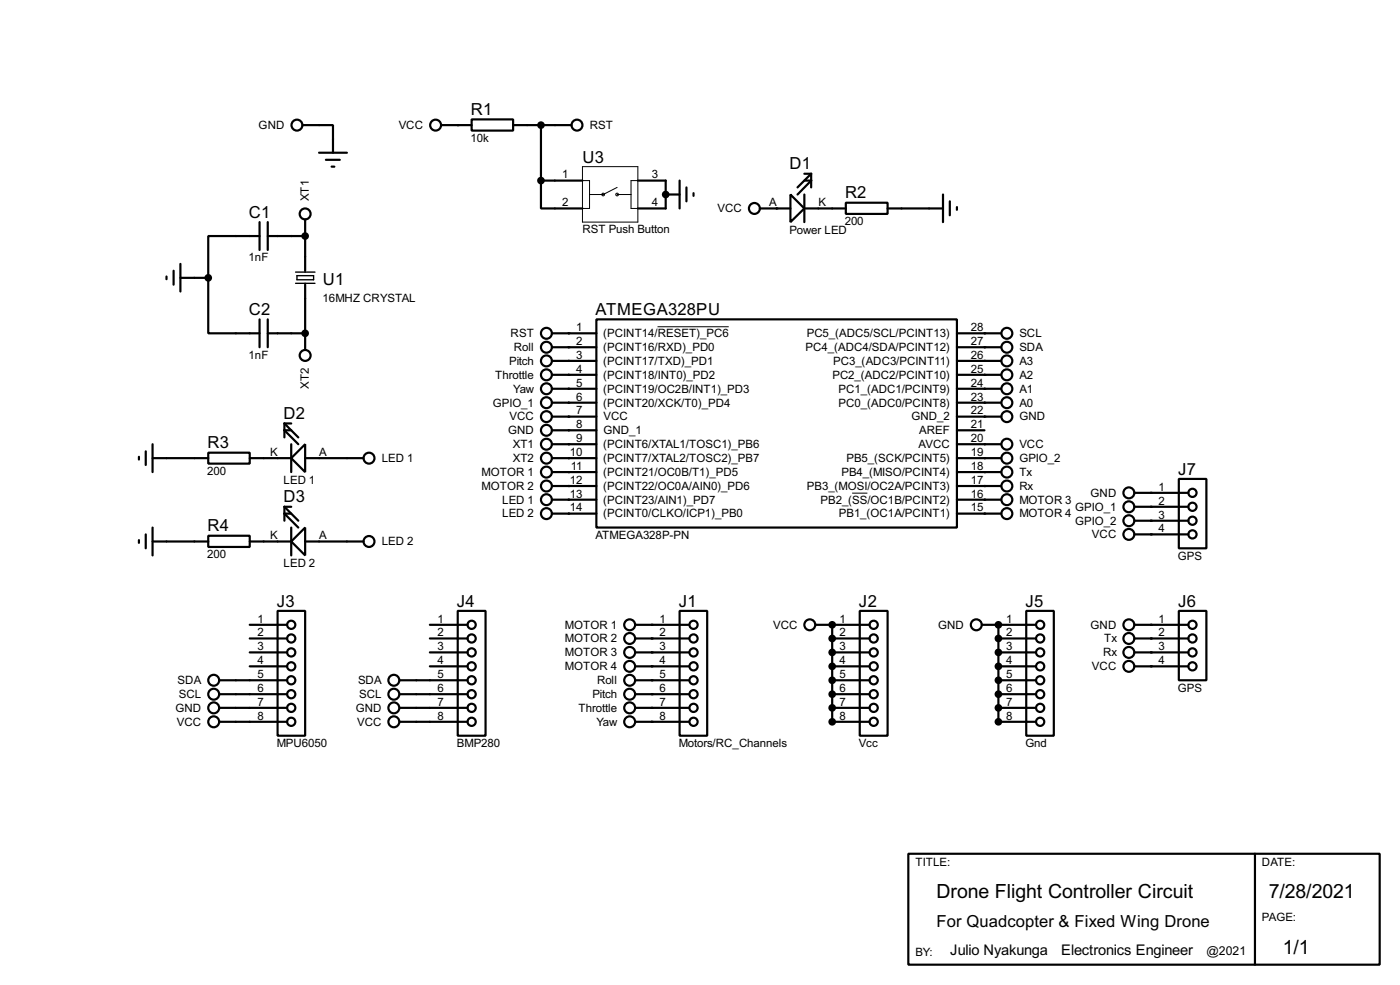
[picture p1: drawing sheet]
<svg xmlns="http://www.w3.org/2000/svg" width="256mm" height="180mm" viewBox="0 0 256 180" stroke-linecap="round" stroke-linejoin="round" font-family="sans-serif">
<g fill="none" stroke="#000" stroke-width=".4">
<path d="M55.4 22.9h5.6v5.1M58.5 28h5.1M59.7 29.3h2.6M60.8 30.5h.5M80.8 22.9h5.6M86.4 21.9h7.6v2h-7.6zM94 22.9h10.7M99.1 33.1v5.1h7.6M99.1 33.1h7.6M99.1 22.9v10.2M116.9 33.1h5.1v5.1h-5.1M122 35.6h2.5"/>
<path d="M124.5 33.1v5.1M125.8 34.3v2.6M127.1 35.4v.5M139.2 38.2h5.6M144.8 35.6l2.6 2.6-2.6 2.5zM147.4 33.1h1.2l-2.5 2.5M147.4 38.2h7.6M147.4 35.6v5.1M147.4 31.8h1.2M148.6 31.8l-2.5 2.5M148.6 31.8v2.5M155 37.1h7.6v2.1h-7.6z"/>
<path d="M162.6 38.2h10.2M172.8 35.6v5.1M174 36.9v2.5M175.3 37.9v.5M30.5 50.6v.5M31.8 49.6v2.5M33.1 50.9h5.1M33.1 48.3v5.1M38.2 50.9v10.1h9.4M47.6 43.2h-9.4v7.7M47.6 40.7v5.1M47.6 58.5v5.1"/>
<path d="M49.1 43.2h6.8M49.1 40.7v5.1M49.1 58.5v5.1M55.9 40.2v9.4M55.9 52.1v12M109.3 58.5h66v38.1h-66zM49.1 61h6.8M52.1 77.5l2.6 2.6M52.1 77.5h1.3M52.1 77.5v2.6M53.4 78.8h-1.3l2.6 2.5M101.1 61h8.2"/>
<path d="M101.1 76.3h8.2M101.1 78.8h8.2M101.1 63.6h8.2M101.1 66.1h8.2M101.1 68.6h8.2M101.1 71.2h8.2M101.1 73.7h8.2M175.3 61h8.1M175.3 76.3h8.1M175.3 78.8h5.1M175.3 63.6h8.1M175.3 66.1h8.1"/>
<path d="M175.3 68.6h8.1M175.3 71.2h8.1M175.3 73.7h8.1M25.5 83.6v.5M25.5 98.9v.5M26.7 82.6v2.5M26.7 97.8v2.6M28 83.9h10.2M28 99.1h10.2M28 81.3v5.1M28 96.6v5.1M38.2 82.9h7.6v2h-7.6z"/>
<path d="M38.2 98.1h7.6v2h-7.6zM45.8 83.9h7.6M45.8 99.1h7.6M52.1 92.8v2.5M52.1 92.8l2.6 2.5M52.1 92.8h1.3M53.4 94h-1.3l2.6 2.6M53.4 81.3v5.1M53.4 96.6v5.1M55.9 81.3v5.1l-2.5-2.5zM55.9 96.6v5.1l-2.5-2.6zM55.9 83.9h10.7"/>
<path d="M55.9 99.1h10.7M101.1 83.9h8.2M101.1 89h8.2M101.1 91.5h8.2M101.1 86.4h8.2M101.1 94h8.2M101.1 81.3h8.2M175.3 83.9h8.1M175.3 89h8.1M175.3 91.5h8.1M175.3 86.4h8.1M175.3 94h8.1"/>
<path d="M175.3 81.3h8.1M207.8 92.8h9.9M207.8 97.8h9.9M207.8 90.2h9.9M207.8 95.3h9.9M216 87.7h5v12.7h-5zM45.8 114.4h6.8M45.8 116.9h6.8M45.8 119.4h6.8M50.9 111.8h5v22.9h-5zM78.8 114.4h6.9M78.8 116.9h6.9"/>
<path d="M78.8 119.4h6.9M83.9 111.8h5.1v22.9h-5.1zM116.4 114.4h9.9M116.4 116.9h9.9M116.4 119.4h9.9M124.5 111.8h5.1v22.9h-5.1zM149.4 114.4h9.9M152.5 114.4v17.7h6.8M152.5 116.9h6.8M152.5 119.4h6.8M157.5 111.8h5.1v22.9h-5.1zM179.9 114.4h9.9"/>
<path d="M182.9 114.4v17.7h6.9M182.9 116.9h6.9M182.9 119.4h6.9M188 111.8h5.1v22.9h-5.1zM207.8 114.4h9.9M207.8 116.9h9.9M207.8 119.4h9.9M216 111.8h5v12.7h-5zM40.2 124.5h12.4M40.2 127.1h12.4M40.2 129.6h12.4M40.2 132.1h12.4"/>
<path d="M45.8 122h6.8M73.2 124.5h12.5M73.2 127.1h12.5M73.2 129.6h12.5M73.2 132.1h12.5M78.8 122h6.9M116.4 124.5h9.9M116.4 127.1h9.9M116.4 129.6h9.9M116.4 132.1h9.9M116.4 122h9.9M152.5 124.5h6.8"/>
<path d="M152.5 127.1h6.8M152.5 129.6h6.8M152.5 122h6.8M182.9 124.5h6.9M182.9 127.1h6.9M182.9 129.6h6.9M182.9 122h6.9M207.8 122h9.9M166.4 156.3h86.4v20.3h-86.4zM229.9 156.3v20.3"/>
<circle cx="54.4" cy="22.9" r="1"/>
<circle cx="55.9" cy="39.2" r="1"/>
<circle cx="79.8" cy="22.9" r="1"/>
<circle cx="105.7" cy="22.9" r="1"/>
<circle cx="138.2" cy="38.2" r="1"/>
<circle cx="55.9" cy="65.1" r="1"/>
<circle cx="100.1" cy="78.8" r="1"/>
<circle cx="100.1" cy="63.6" r="1"/>
<circle cx="100.1" cy="71.2" r="1"/>
<circle cx="100.1" cy="61" r="1"/>
<circle cx="100.1" cy="66.1" r="1"/>
<circle cx="100.1" cy="73.7" r="1"/>
<circle cx="100.1" cy="76.3" r="1"/>
<circle cx="100.1" cy="68.6" r="1"/>
<circle cx="184.4" cy="71.2" r="1"/>
<circle cx="184.4" cy="76.3" r="1"/>
<circle cx="184.4" cy="73.7" r="1"/>
<circle cx="184.4" cy="66.1" r="1"/>
<circle cx="184.4" cy="63.6" r="1"/>
<circle cx="184.4" cy="61" r="1"/>
<circle cx="184.4" cy="68.6" r="1"/>
<circle cx="67.6" cy="99.1" r="1"/>
<circle cx="67.6" cy="83.9" r="1"/>
<circle cx="100.1" cy="83.9" r="1"/>
<circle cx="100.1" cy="86.4" r="1"/>
<circle cx="100.1" cy="91.5" r="1"/>
<circle cx="100.1" cy="94" r="1"/>
<circle cx="100.1" cy="89" r="1"/>
<circle cx="100.1" cy="81.3" r="1"/>
<circle cx="184.4" cy="86.4" r="1"/>
<circle cx="184.4" cy="91.5" r="1"/>
<circle cx="184.4" cy="94" r="1"/>
<circle cx="184.4" cy="83.9" r="1"/>
<circle cx="184.4" cy="89" r="1"/>
<circle cx="184.4" cy="81.3" r="1"/>
<circle cx="206.8" cy="90.2" r="1"/>
<circle cx="206.8" cy="95.3" r="1"/>
<circle cx="206.8" cy="92.8" r="1"/>
<circle cx="206.8" cy="97.8" r="1"/>
<circle cx="218.4" cy="95.3" r=".75"/>
<circle cx="218.4" cy="92.8" r=".75"/>
<circle cx="218.4" cy="97.8" r=".75"/>
<circle cx="218.4" cy="90.2" r=".75"/>
<circle cx="53.3" cy="114.4" r=".75"/>
<circle cx="53.3" cy="119.4" r=".75"/>
<circle cx="53.3" cy="116.9" r=".75"/>
<circle cx="86.4" cy="114.4" r=".75"/>
<circle cx="86.4" cy="116.9" r=".75"/>
<circle cx="86.4" cy="119.4" r=".75"/>
<circle cx="115.3" cy="114.4" r="1"/>
<circle cx="115.3" cy="119.4" r="1"/>
<circle cx="115.3" cy="116.9" r="1"/>
<circle cx="127" cy="114.4" r=".75"/>
<circle cx="127" cy="116.9" r=".75"/>
<circle cx="127" cy="119.4" r=".75"/>
<circle cx="148.3" cy="114.4" r="1"/>
<circle cx="160" cy="116.9" r=".75"/>
<circle cx="160" cy="114.4" r=".75"/>
<circle cx="160" cy="119.4" r=".75"/>
<circle cx="178.8" cy="114.4" r="1"/>
<circle cx="190.5" cy="116.9" r=".75"/>
<circle cx="190.5" cy="119.4" r=".75"/>
<circle cx="190.5" cy="114.4" r=".75"/>
<circle cx="206.8" cy="114.4" r="1"/>
<circle cx="206.8" cy="119.4" r="1"/>
<circle cx="206.8" cy="116.9" r="1"/>
<circle cx="218.4" cy="114.4" r=".75"/>
<circle cx="218.4" cy="119.4" r=".75"/>
<circle cx="218.4" cy="116.9" r=".75"/>
<circle cx="39.1" cy="129.6" r="1"/>
<circle cx="39.1" cy="124.5" r="1"/>
<circle cx="39.1" cy="127.1" r="1"/>
<circle cx="39.1" cy="132.1" r="1"/>
<circle cx="53.3" cy="127.1" r=".75"/>
<circle cx="53.3" cy="122" r=".75"/>
<circle cx="53.3" cy="129.6" r=".75"/>
<circle cx="53.3" cy="132.1" r=".75"/>
<circle cx="53.3" cy="124.5" r=".75"/>
<circle cx="72.1" cy="129.6" r="1"/>
<circle cx="72.1" cy="132.1" r="1"/>
<circle cx="72.1" cy="127.1" r="1"/>
<circle cx="72.1" cy="124.5" r="1"/>
<circle cx="86.4" cy="127.1" r=".75"/>
<circle cx="86.4" cy="122" r=".75"/>
<circle cx="86.4" cy="129.6" r=".75"/>
<circle cx="86.4" cy="124.5" r=".75"/>
<circle cx="86.4" cy="132.1" r=".75"/>
<circle cx="115.3" cy="124.5" r="1"/>
<circle cx="115.3" cy="129.6" r="1"/>
<circle cx="115.3" cy="122" r="1"/>
<circle cx="115.3" cy="127.1" r="1"/>
<circle cx="115.3" cy="132.1" r="1"/>
<circle cx="127" cy="132.1" r=".75"/>
<circle cx="127" cy="129.6" r=".75"/>
<circle cx="127" cy="124.5" r=".75"/>
<circle cx="127" cy="122" r=".75"/>
<circle cx="127" cy="127.1" r=".75"/>
<circle cx="160" cy="132.1" r=".75"/>
<circle cx="160" cy="124.5" r=".75"/>
<circle cx="160" cy="129.6" r=".75"/>
<circle cx="160" cy="122" r=".75"/>
<circle cx="160" cy="127.1" r=".75"/>
<circle cx="190.5" cy="129.6" r=".75"/>
<circle cx="190.5" cy="132.1" r=".75"/>
<circle cx="190.5" cy="124.5" r=".75"/>
<circle cx="190.5" cy="122" r=".75"/>
<circle cx="190.5" cy="127.1" r=".75"/>
<circle cx="206.8" cy="122" r="1"/>
<circle cx="218.4" cy="122" r=".75"/>
</g>
<g fill="#000">
<circle cx="83.9" cy="22.9" r=".2"/>
<circle cx="122" cy="35.6" r=".2"/>
<circle cx="142.3" cy="38.2" r=".2"/>
<circle cx="55.9" cy="43.2" r=".2"/>
<circle cx="55.9" cy="61" r=".2"/>
<circle cx="104.2" cy="61" r=".2"/>
<circle cx="104.2" cy="68.6" r=".2"/>
<circle cx="104.2" cy="73.7" r=".2"/>
<circle cx="104.2" cy="76.3" r=".2"/>
<circle cx="104.2" cy="78.8" r=".2"/>
<circle cx="104.2" cy="63.6" r=".2"/>
<circle cx="104.2" cy="66.1" r=".2"/>
<circle cx="104.2" cy="71.2" r=".2"/>
<circle cx="180.4" cy="61" r=".2"/>
<circle cx="180.4" cy="63.6" r=".2"/>
<circle cx="180.4" cy="71.2" r=".2"/>
<circle cx="180.4" cy="73.7" r=".2"/>
<circle cx="180.4" cy="66.1" r=".2"/>
<circle cx="180.4" cy="68.6" r=".2"/>
<circle cx="180.4" cy="76.3" r=".2"/>
<circle cx="104.2" cy="81.3" r=".2"/>
<circle cx="104.2" cy="89" r=".2"/>
<circle cx="104.2" cy="91.5" r=".2"/>
<circle cx="104.2" cy="94" r=".2"/>
<circle cx="104.2" cy="83.9" r=".2"/>
<circle cx="104.2" cy="86.4" r=".2"/>
<circle cx="180.4" cy="86.4" r=".2"/>
<circle cx="180.4" cy="94" r=".2"/>
<circle cx="180.4" cy="89" r=".2"/>
<circle cx="180.4" cy="91.5" r=".2"/>
<circle cx="180.4" cy="81.3" r=".2"/>
<circle cx="180.4" cy="83.9" r=".2"/>
<circle cx="210.9" cy="90.2" r=".2"/>
<circle cx="210.9" cy="92.8" r=".2"/>
<circle cx="210.9" cy="95.3" r=".2"/>
<circle cx="210.9" cy="97.8" r=".2"/>
<circle cx="119.4" cy="114.4" r=".2"/>
<circle cx="119.4" cy="116.9" r=".2"/>
<circle cx="119.4" cy="119.4" r=".2"/>
<circle cx="152.5" cy="114.4" r=".2"/>
<circle cx="152.5" cy="119.4" r=".2"/>
<circle cx="152.5" cy="116.9" r=".2"/>
<circle cx="182.9" cy="116.9" r=".2"/>
<circle cx="182.9" cy="114.4" r=".2"/>
<circle cx="182.9" cy="119.4" r=".2"/>
<circle cx="210.9" cy="116.9" r=".2"/>
<circle cx="210.9" cy="119.4" r=".2"/>
<circle cx="210.9" cy="114.4" r=".2"/>
<circle cx="119.4" cy="129.6" r=".2"/>
<circle cx="119.4" cy="132.1" r=".2"/>
<circle cx="119.4" cy="122" r=".2"/>
<circle cx="119.4" cy="124.5" r=".2"/>
<circle cx="119.4" cy="127.1" r=".2"/>
<circle cx="152.5" cy="124.5" r=".2"/>
<circle cx="152.5" cy="132.1" r=".2"/>
<circle cx="152.5" cy="129.6" r=".2"/>
<circle cx="152.5" cy="122" r=".2"/>
<circle cx="152.5" cy="127.1" r=".2"/>
<circle cx="182.9" cy="129.6" r=".2"/>
<circle cx="182.9" cy="132.1" r=".2"/>
<circle cx="182.9" cy="122" r=".2"/>
<circle cx="182.9" cy="127.1" r=".2"/>
<circle cx="182.9" cy="124.5" r=".2"/>
<circle cx="210.9" cy="122" r=".2"/>
</g>
<g fill="none" stroke="#000" stroke-width=".18">
<path d="M106.7 30.5h10.2v10.2h-10.2zM106.7 33.1h1.3v5.1h-1.3M113.1 34.3l-2.6 1.3h-2.5M113.1 35.6h2.5M116.9 33.1h-1.3v5.1h1.3M55.9 49.6v.2M55.9 51.9v.2M120.5 59.8h13M156.1 90.3h2.8"/>
<circle cx="110.5" cy="35.6" r=".25"/>
<circle cx="113.1" cy="35.6" r=".25"/>
</g>
<path d="M54.2 51.9h3.5M54.2 49.8h3.5M54.4 50.5h3.1v.7h-3.1z" fill="none" stroke="#000" stroke-width=".25"/>
<g fill="#000" stroke="#000" stroke-width=".4">
<circle cx="99.1" cy="22.9" r=".5"/>
<circle cx="99.1" cy="33.1" r=".5"/>
<circle cx="121.9" cy="35.6" r=".5"/>
<circle cx="38.1" cy="50.9" r=".5"/>
<circle cx="55.9" cy="43.2" r=".5"/>
<circle cx="55.9" cy="61" r=".5"/>
<circle cx="152.4" cy="114.4" r=".5"/>
<circle cx="152.4" cy="116.9" r=".5"/>
<circle cx="152.4" cy="119.4" r=".5"/>
<circle cx="182.9" cy="114.4" r=".5"/>
<circle cx="182.9" cy="116.9" r=".5"/>
<circle cx="182.9" cy="119.4" r=".5"/>
<circle cx="152.4" cy="127.1" r=".5"/>
<circle cx="152.4" cy="129.6" r=".5"/>
<circle cx="152.4" cy="122" r=".5"/>
<circle cx="152.4" cy="132.1" r=".5"/>
<circle cx="152.4" cy="124.5" r=".5"/>
<circle cx="182.9" cy="127.1" r=".5"/>
<circle cx="182.9" cy="132.1" r=".5"/>
<circle cx="182.9" cy="122" r=".5"/>
<circle cx="182.9" cy="124.5" r=".5"/>
<circle cx="182.9" cy="129.6" r=".5"/>
</g>
<g font-size="4">
<text x="171.6" y="164.4">Drone Flight Controller Circuit</text>
<text x="232.5" y="164.4">7/28/2021</text>
<text x="235" y="174.6">1/1</text>
</g>
<g font-size="3.4">
<text x="86.3" y="21">R1</text>
<text x="106.7" y="29.8">U3</text>
<text x="144.7" y="31">D1</text>
<text x="45.6" y="39.9">C1</text>
<text x="154.8" y="36.3">R2</text>
<text x="59.2" y="52.2">U1</text>
<text x="45.6" y="57.7">C2</text>
<text x="109.1" y="57.7">ATMEGA328PU</text>
<text x="52" y="76.7">D2</text>
<text x="38" y="82.1">R3</text>
<text x="215.8" y="86.9">J7</text>
<text x="52" y="92">D3</text>
<text x="38" y="97.3">R4</text>
<text x="50.7" y="111">J3</text>
<text x="83.7" y="111">J4</text>
<text x="124.4" y="111">J1</text>
<text x="157.4" y="111">J2</text>
<text x="187.9" y="111">J5</text>
<text x="215.8" y="111">J6</text>
<text x="171.6" y="169.6">For Quadcopter &amp; Fixed Wing Drone</text>
</g>
<g font-size="3">
<text x="174" y="174.8">Julio Nyakunga</text>
<text x="194.4" y="174.8">Electronics Engineer</text>
</g>
<text font-size="2.5" x="221" y="174.9">@2021</text>
<g font-size="2.4">
<text x="47.4" y="23.6">GND</text>
<text x="73" y="23.6">VCC</text>
<text x="108" y="23.6">RST</text>
<text x="86.2" y="26">10k</text>
<text x="103" y="32.6">1</text>
<text x="119.4" y="32.6">3</text>
<text x="56.6" y="36.8" transform="rotate(-90 56.6 36.8)">XT1</text>
<text x="103" y="37.7">2</text>
<text x="119.4" y="37.7">4</text>
<text x="131.4" y="38.8">VCC</text>
<text x="140.9" y="37.7">A</text>
<text x="149.9" y="37.7">K</text>
<text x="154.8" y="41.3">200</text>
<text x="45.6" y="47.9">1nF</text>
<text x="106.7" y="42.7">RST Push Button</text>
<text x="144.6" y="42.7">Power LED</text>
<text x="59.1" y="55.2">16MHZ CRYSTAL</text>
<text x="45.6" y="65.6">1nF</text>
<text x="93.5" y="61.7">RST</text>
<text x="94.1" y="64.2">Roll</text>
<text x="105.6" y="60.6">1</text>
<text x="105.6" y="63.1">2</text>
<text x="105.6" y="65.6">3</text>
<text x="110.5" y="61.7">(PCINT14/RESET)_PC6</text>
<text x="110.5" y="64.2">(PCINT16/RXD)_PD0</text>
<text x="147.6" y="64.2">PC4_(ADC4/SDA/PCINT12)</text>
<text x="147.8" y="61.7">PC5_(ADC5/SCL/PCINT13)</text>
<text x="177.9" y="60.6">28</text>
<text x="177.9" y="63.1">27</text>
<text x="177.9" y="65.6">26</text>
<text x="186.7" y="64.2">SDA</text>
<text x="186.7" y="61.7">SCL</text>
<text x="56.6" y="71.2" transform="rotate(-90 56.6 71.2)">XT2</text>
<text x="90.7" y="69.3">Throttle</text>
<text x="93.3" y="66.7">Pitch</text>
<text x="94" y="71.9">Yaw</text>
<text x="105.6" y="68.2">4</text>
<text x="105.6" y="70.8">5</text>
<text x="110.5" y="66.7">(PCINT17/TXD)_PD1</text>
<text x="110.5" y="69.3">(PCINT18/INT0)_PD2</text>
<text x="110.5" y="71.9">(PCINT19/OC2B/INT1)_PD3</text>
<text x="152.5" y="69.3">PC2_(ADC2/PCINT10)</text>
<text x="152.6" y="66.7">PC3_(ADC3/PCINT11)</text>
<text x="153.6" y="71.9">PC1_(ADC1/PCINT9)</text>
<text x="177.9" y="68.2">25</text>
<text x="177.9" y="70.8">24</text>
<text x="186.7" y="71.9">A1</text>
<text x="186.7" y="69.3">A2</text>
<text x="186.7" y="66.7">A3</text>
<text x="90.3" y="74.4">GPIO_1</text>
<text x="93.3" y="76.9">VCC</text>
<text x="105.6" y="73.3">6</text>
<text x="105.6" y="75.8">7</text>
<text x="110.5" y="74.4">(PCINT20/XCK/T0)_PD4</text>
<text x="110.5" y="76.9">VCC</text>
<text x="153.6" y="74.4">PC0_(ADC0/PCINT8)</text>
<text x="167" y="76.9">GND_2</text>
<text x="177.9" y="73.3">23</text>
<text x="177.9" y="75.8">22</text>
<text x="186.7" y="76.9">GND</text>
<text x="186.7" y="74.4">A0</text>
<text x="49.5" y="83.5">K</text>
<text x="58.5" y="83.5">A</text>
<text x="93.1" y="79.5">GND</text>
<text x="93.9" y="82">XT1</text>
<text x="104.4" y="83.5">10</text>
<text x="105.6" y="78.3">8</text>
<text x="105.6" y="80.9">9</text>
<text x="110.5" y="82">(PCINT6/XTAL1/TOSC1)_PB6</text>
<text x="110.5" y="79.5">GND_1</text>
<text x="168.3" y="82">AVCC</text>
<text x="168.4" y="79.5">AREF</text>
<text x="177.9" y="78.3">21</text>
<text x="177.9" y="80.9">20</text>
<text x="177.9" y="83.5">19</text>
<text x="186.7" y="82">VCC</text>
<text x="38" y="87">200</text>
<text x="51.9" y="88.5">LED 1</text>
<text x="69.9" y="84.6">LED 1</text>
<text x="88.2" y="89.6">MOTOR 2</text>
<text x="88.2" y="87.1">MOTOR 1</text>
<text x="93.9" y="84.6">XT2</text>
<text x="104.4" y="88.5">12</text>
<text x="104.6" y="86">11</text>
<text x="110.5" y="84.6">(PCINT7/XTAL2/TOSC2)_PB7</text>
<text x="110.5" y="87.1">(PCINT21/OC0B/T1)_PD5</text>
<text x="110.5" y="89.6">(PCINT22/OC0A/AIN0)_PD6</text>
<text x="147.8" y="89.6">PB3_(MOSI/OC2A/PCINT3)</text>
<text x="154.1" y="87.1">PB4_(MISO/PCINT4)</text>
<text x="155.1" y="84.6">PB5_(SCK/PCINT5)</text>
<text x="177.9" y="86">18</text>
<text x="177.9" y="88.5">17</text>
<text x="186.7" y="89.6">Rx</text>
<text x="186.7" y="87.1">Tx</text>
<text x="186.7" y="84.6">GPIO_2</text>
<text x="212.3" y="89.8">1</text>
<text x="92" y="92.2">LED 1</text>
<text x="92" y="94.7">LED 2</text>
<text x="104.4" y="91.1">13</text>
<text x="104.4" y="93.6">14</text>
<text x="110.5" y="92.2">(PCINT23/AIN1)_PD7</text>
<text x="110.5" y="94.7">(PCINT0/CLKO/ICP1)_PB0</text>
<text x="150.3" y="92.2">PB2_(SS/OC1B/PCINT2)</text>
<text x="153.7" y="94.7">PB1_(OC1A/PCINT1)</text>
<text x="177.9" y="91.1">16</text>
<text x="177.9" y="93.6">15</text>
<text x="186.7" y="94.7">MOTOR 4</text>
<text x="186.7" y="92.2">MOTOR 3</text>
<text x="197" y="93.5">GPIO_1</text>
<text x="199.8" y="90.9">GND</text>
<text x="212.3" y="92.4">2</text>
<text x="212.3" y="94.9">3</text>
<text x="49.5" y="98.7">K</text>
<text x="58.5" y="98.7">A</text>
<text x="69.9" y="99.8">LED 2</text>
<text x="109.1" y="98.7">ATMEGA328P-PN</text>
<text x="197" y="96">GPIO_2</text>
<text x="200" y="98.5">VCC</text>
<text x="212.3" y="97.4">4</text>
<text x="38" y="102.2">200</text>
<text x="51.9" y="103.8">LED 2</text>
<text x="215.8" y="102.5">GPS</text>
<text x="47.2" y="114">1</text>
<text x="80.2" y="114">1</text>
<text x="120.8" y="114">1</text>
<text x="153.8" y="114">1</text>
<text x="184.3" y="114">1</text>
<text x="212.3" y="114">1</text>
<text x="47.2" y="116.5">2</text>
<text x="47.2" y="119">3</text>
<text x="80.2" y="116.5">2</text>
<text x="80.2" y="119">3</text>
<text x="103.5" y="115.1">MOTOR 1</text>
<text x="103.5" y="117.6">MOTOR 2</text>
<text x="120.8" y="116.5">2</text>
<text x="120.8" y="119">3</text>
<text x="141.6" y="115.1">VCC</text>
<text x="153.8" y="116.5">2</text>
<text x="153.8" y="119">3</text>
<text x="171.8" y="115.1">GND</text>
<text x="184.3" y="116.5">2</text>
<text x="184.3" y="119">3</text>
<text x="199.8" y="115.1">GND</text>
<text x="202.3" y="117.6">Tx</text>
<text x="212.3" y="116.5">2</text>
<text x="212.3" y="119">3</text>
<text x="32.5" y="125.2">SDA</text>
<text x="47.2" y="121.6">4</text>
<text x="47.2" y="124.1">5</text>
<text x="65.6" y="125.2">SDA</text>
<text x="80.2" y="121.6">4</text>
<text x="80.2" y="124.1">5</text>
<text x="103.5" y="120.1">MOTOR 3</text>
<text x="103.5" y="122.7">MOTOR 4</text>
<text x="109.4" y="125.2">Roll</text>
<text x="120.8" y="121.6">4</text>
<text x="120.8" y="124.1">5</text>
<text x="153.8" y="121.6">4</text>
<text x="153.8" y="124.1">5</text>
<text x="184.3" y="121.6">4</text>
<text x="184.3" y="124.1">5</text>
<text x="200" y="122.7">VCC</text>
<text x="202.1" y="120.1">Rx</text>
<text x="212.3" y="121.6">4</text>
<text x="32.1" y="130.3">GND</text>
<text x="32.7" y="127.8">SCL</text>
<text x="47.2" y="126.7">6</text>
<text x="47.2" y="129.2">7</text>
<text x="47.2" y="131.7">8</text>
<text x="65.2" y="130.3">GND</text>
<text x="65.8" y="127.8">SCL</text>
<text x="80.2" y="126.7">6</text>
<text x="80.2" y="129.2">7</text>
<text x="80.2" y="131.7">8</text>
<text x="106" y="130.3">Throttle</text>
<text x="108.5" y="127.8">Pitch</text>
<text x="120.8" y="126.7">6</text>
<text x="120.8" y="129.2">7</text>
<text x="120.8" y="131.7">8</text>
<text x="153.8" y="126.7">6</text>
<text x="153.8" y="129.2">7</text>
<text x="153.8" y="131.7">8</text>
<text x="184.3" y="126.7">6</text>
<text x="184.3" y="129.2">7</text>
<text x="184.3" y="131.7">8</text>
<text x="215.8" y="126.6">GPS</text>
<text x="32.4" y="132.8">VCC</text>
<text x="50.7" y="136.8">MPU6050</text>
<text x="65.4" y="132.8">VCC</text>
<text x="83.7" y="136.8">BMP280</text>
<text x="109.3" y="132.8">Yaw</text>
<text x="124.3" y="136.8">Motors/RC_Channels</text>
<text x="157.3" y="136.8">Vcc</text>
<text x="187.8" y="136.8">Gnd</text>
<text x="167.7" y="158.4">TITLE:</text>
<text x="231.2" y="158.4">DATE:</text>
<text x="231.2" y="168.6">PAGE:</text>
<text x="167.7" y="174.9">BY:</text>
</g>
</svg>
